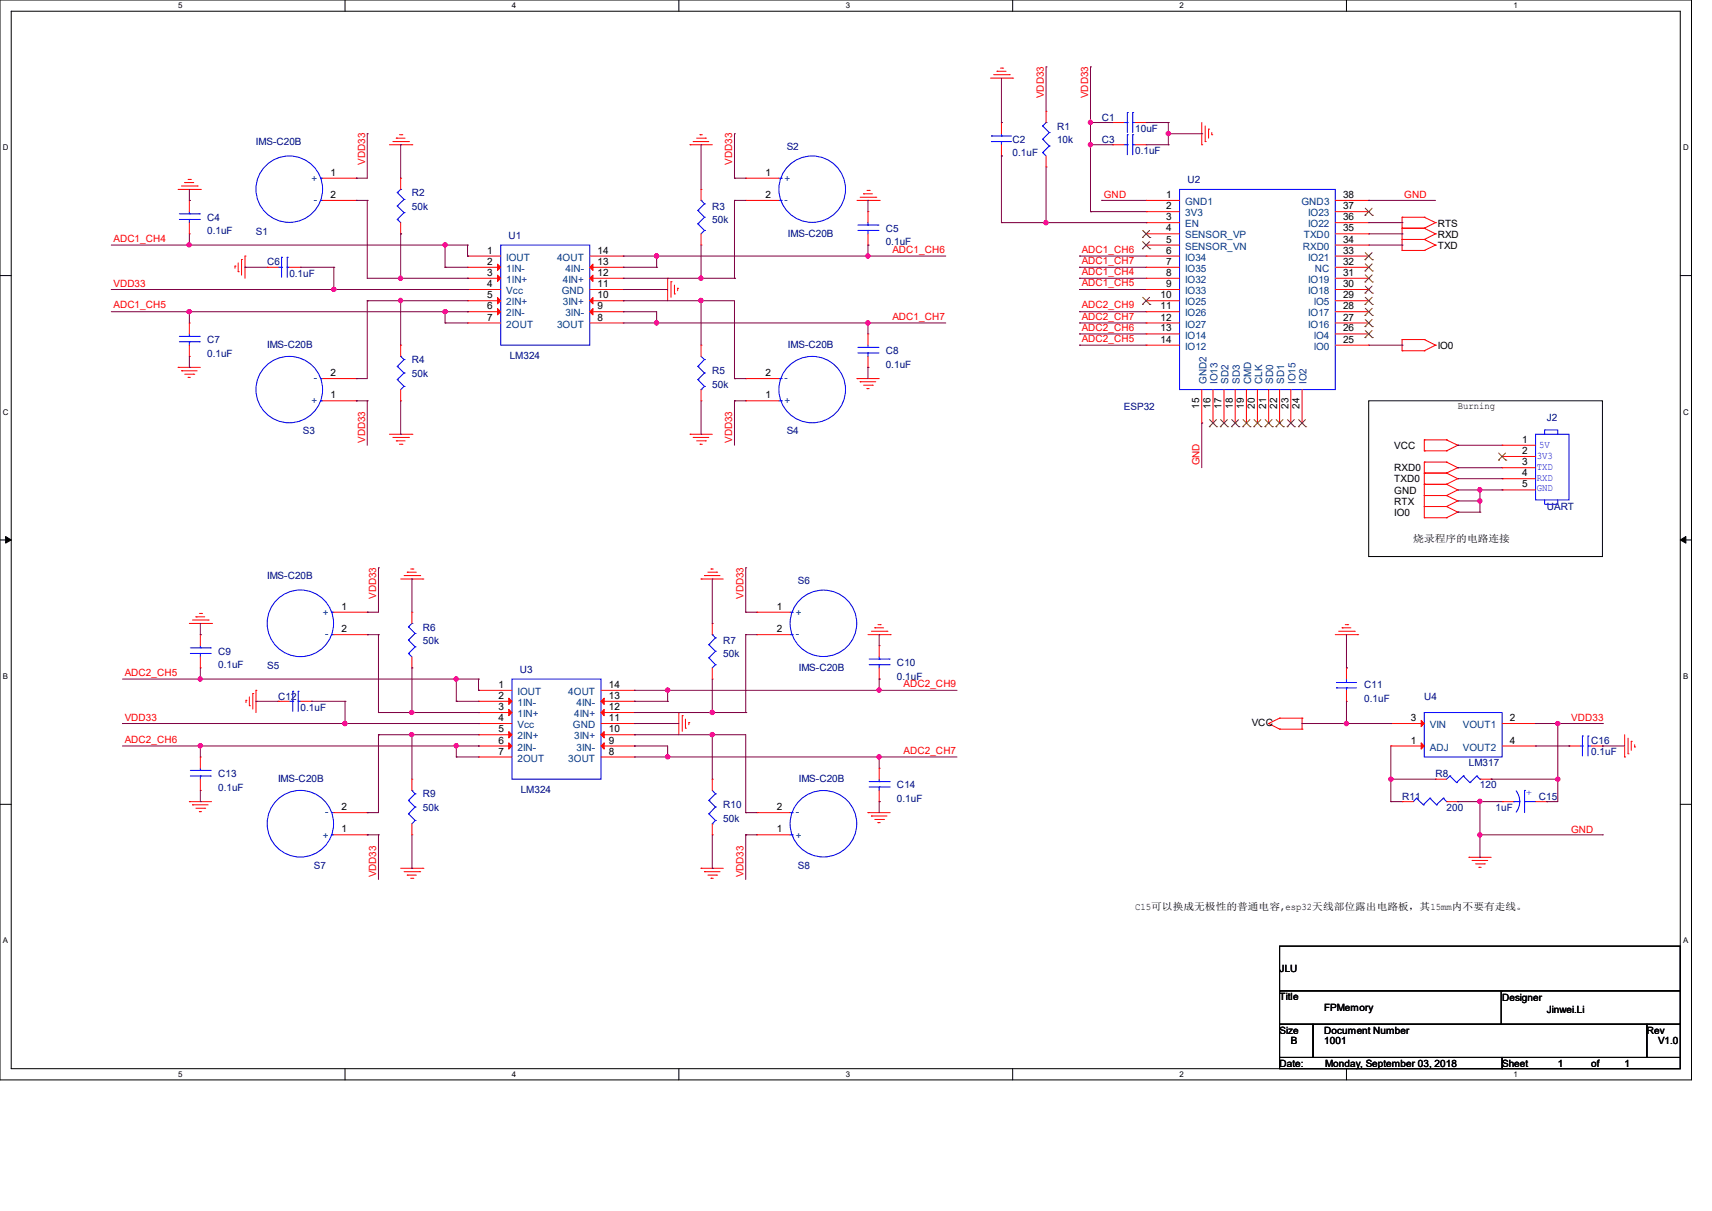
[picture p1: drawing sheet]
<svg xmlns="http://www.w3.org/2000/svg" width="297mm" height="210mm" viewBox="0 0 297 210" stroke-linecap="round" stroke-linejoin="round" font-family="sans-serif">
<path d="M0 0h293.5v187.3h-293.5zM1.9 1.9h289.6v183.4h-289.6z" fill="none" stroke="#000" stroke-width=".17"/>
<g fill="#fff">
<path d="M30.9 .2h.8v1.5h-.8z"/>
<path d="M30.9 185.5h.8v1.6h-.8z"/>
</g>
<path d="M59.9 0v1.9M59.9 185.3v2" fill="none" stroke="#000" stroke-width=".17"/>
<g fill="#fff">
<path d="M88.8 .2h.8v1.5h-.8z"/>
<path d="M88.8 185.5h.8v1.6h-.8z"/>
</g>
<path d="M117.8 0v1.9M117.8 185.3v2" fill="none" stroke="#000" stroke-width=".17"/>
<g fill="#fff">
<path d="M146.7 .2h.8v1.5h-.8z"/>
<path d="M146.7 185.5h.8v1.6h-.8z"/>
</g>
<path d="M175.7 0v1.9M175.7 185.3v2" fill="none" stroke="#000" stroke-width=".17"/>
<g fill="#fff">
<path d="M204.6 .2h.8v1.5h-.8z"/>
<path d="M204.6 185.5h.8v1.6h-.8z"/>
</g>
<path d="M233.6 0v1.9M233.6 185.3v2" fill="none" stroke="#000" stroke-width=".17"/>
<g fill="#fff">
<path d="M262.6 .2h.7v1.5h-.7z"/>
<path d="M262.6 185.5h.7v1.6h-.7z"/>
<path d="M.5 24.8h1v1.6h-1z"/>
<path d="M292 24.8h1v1.6h-1z"/>
<path d="M.5 70.7h1v1.5h-1z"/>
<path d="M292 70.7h1v1.5h-1z"/>
</g>
<path d="M0 47.8h1.9M291.5 47.8h2" fill="none" stroke="#000" stroke-width=".17"/>
<g fill="#fff">
<path d="M.5 116.5h.9v1.6h-.9z"/>
<path d="M292 116.5h.9v1.6h-.9z"/>
</g>
<path d="M0 93.6h1.9M291.5 93.6h2" fill="none" stroke="#000" stroke-width=".17"/>
<path d="M1 93l.9 .6-.9 .6zM291.5 93.6l1-.6v1.2z" fill="#000" stroke="#000" stroke-width=".17"/>
<g fill="#fff">
<path d="M.5 162.4h.9v1.5h-.9z"/>
<path d="M292 162.4h.9v1.5h-.9z"/>
</g>
<path d="M237.4 69.5h40.6v27h-40.6zM0 139.5h1.9M291.5 139.5h2M222 164.1h69.5v7.7h-69.5zM222 171.8h69.5v5.8h-69.5zM222 177.6h5.8v5.8h-5.8zM227.8 177.6h57.9v5.8h-57.9zM260.4 171.8h.1M260.4 171.8v5.8M285.7 177.6h5.8v5.8h-5.8zM222 183.4h38.6v1.9h-38.6zM260.6 183.4h30.9v1.9h-30.9z" fill="none" stroke="#000" stroke-width=".17"/>
<g fill="none" stroke="#f00" stroke-width=".17">
<path d="M171.8 13.5h3.9M172.4 13h2.7M173 12.4h.1M173 12.4h1.5M173.6 11.8h.3M173.9 11.8h.1M175.1 13h.1M175.7 13.5h.1M181.5 19.3h.1M181.5 19.3v2M30.9 32.9h3.9M31.5 32.3h2.7"/>
<path d="M32 31.7h.1M32 31.7h1.6M32.6 31.1h.4M32.9 34.8h.1M32.9 34.8v1.9M32.9 38.6v2M33 31.1h.1M34.2 32.3h.1M34.8 32.9h.1M56 34.8h5.8M56 30.9h5.8M61.8 30.9h.1"/>
<path d="M61.8 34.8h.1M67.6 25.1h3.9M68.2 24.6h2.7M68.7 24h.1M68.7 24h1.6M69.3 23.4h.4M69.5 30.9h.1M69.5 30.9v2M69.5 38.6v2M69.7 23.4h.1M70.9 24.6h.1M71.5 25.1h.1"/>
<path d="M119.7 25.1h.1M119.7 25.1h3.9M120.3 24.6h.1M120.3 24.6h2.7M120.9 24h1.5M121.5 23.4h.1M121.5 23.4h.3M121.6 32.9h.1M121.6 32.9v1.9M122.4 24h.1M129.4 30.9h.1M129.4 34.8h.1"/>
<path d="M129.4 34.8h5.7M129.4 30.9h5.7M148.7 34.8h3.8M149.2 34.2h2.7M149.8 33.6h.1M149.8 33.6h1.5M150.4 33h.4M150.6 36.7h.1M150.6 36.7v1.9M150.8 33h.1M151.9 34.2h.1M152.5 34.8h.1"/>
<path d="M173.7 21.3h.1M173.7 27.1h.1M173.7 21.3v1.9M173.7 25.1v2M181.5 29h.1M181.5 27.1v1.9M193 21.3h.1M193 25.1h.1M193 25.1h2M193 21.3h2M196.9 25.1h1.9M196.9 21.3h1.9"/>
<path d="M198.8 34.8h.1M198.8 36.7h.1M198.8 38.6h.1M198.8 21.3h.1M198.8 25.1h.1M198.8 34.8h5.8M198.8 36.7h5.8M198.8 38.6h5.8M208.5 25.1h.1M208.5 21.3v3.8M209.1 24.6h.1M209.1 21.8v2.8"/>
<path d="M209.7 22.4h.1M209.7 22.4v1.6M210.2 23.4h.1M210.2 23v.4M231.6 34.8h5.8M231.6 36.7h5.8M231.6 38.6h5.8M237.4 34.8h.1M237.4 36.7h.1M237.4 38.6h.1M243.2 39.6h.1M243.2 37.7h.1"/>
<path d="M243.2 39.6h3.9M243.2 37.7v5.7M243.2 37.7h3.9M247.1 39.6h.1M247.1 37.7h.1M247.1 39.6l1.9 1M247.1 37.7l1.9 .9M249 38.6h.1M249 38.6l-1.9 1M32.9 40.6h.1M32.9 56h.1M32.9 56v1.9"/>
<path d="M32.9 59.9v1.9M40.8 46.1h.1M40.8 46.1v.4M41.3 47.1h.1M41.3 45.6v1.5M41.9 45h.1M41.9 45v2.7M42.5 44.4h.1M42.5 44.4v3.9M46.4 46.4h.1M46.4 46.4h1.9M50.2 46.4h2"/>
<path d="M52.2 46.4h.1M69.5 40.6h.1M69.5 59.9h.1M69.5 59.9v1.9M81.1 44.4h.1M81.1 46.4h.1M81.1 48.3h.1M81.1 50.2h.1M81.1 52.2h.1M81.1 54.1h.1M81.1 56h.1M81.1 44.4h5.8"/>
<path d="M81.1 46.4h5.8M81.1 48.3h5.8M81.1 50.2h5.8M81.1 52.2h5.8M81.1 54.1h5.8M81.1 56h5.8M102.3 44.4h5.8M102.3 46.4h5.8M102.3 48.3h5.8M102.3 50.2h5.8M102.3 52.2h5.8M102.3 54.1h5.8"/>
<path d="M102.3 56h5.8M108.1 44.4h.1M108.1 46.4h.1M108.1 48.3h.1M108.1 50.2h.1M108.1 52.2h.1M108.1 54.1h.1M108.1 56h.1M115.8 48.3h.1M115.8 48.3v3.9M116.4 48.9h.1M116.4 48.9v2.7"/>
<path d="M117 51h.1M117 49.4v1.6M117.6 50h.1M117.6 50v.4M121.6 59.9h.1M121.6 42.5h.1M121.6 40.6v1.9M121.6 59.9v1.9M150.6 42.5h.1M150.6 57.9h.1M150.6 40.6v1.9M150.6 57.9v2"/>
<path d="M198.8 40.6h.1M198.8 42.5h.1M198.8 44.4h.1M198.8 46.4h.1M198.8 48.3h.1M198.8 50.2h.1M198.8 52.2h.1M198.8 54.1h.1M198.8 56h.1M198.8 57.9h.1M198.8 59.9h.1M198.8 40.6h5.8"/>
<path d="M198.8 42.5h5.8M198.8 44.4h5.8M198.8 46.4h5.8M198.8 48.3h5.8M198.8 50.2h5.8M198.8 52.2h5.8M198.8 54.1h5.8M198.8 56h5.8M198.8 57.9h5.8M198.8 59.9h5.8M231.6 40.6h5.8M231.6 42.5h5.8"/>
<path d="M231.6 44.4h5.8M231.6 46.4h5.8M231.6 48.3h5.8M231.6 50.2h5.8M231.6 52.2h5.8M231.6 54.1h5.8M231.6 56h5.8M231.6 57.9h5.8M231.6 59.9h5.8M237.4 40.6h.1M237.4 42.5h.1M237.4 44.4h.1"/>
<path d="M237.4 46.4h.1M237.4 48.3h.1M237.4 50.2h.1M237.4 52.2h.1M237.4 54.1h.1M237.4 56h.1M237.4 57.9h.1M237.4 59.9h.1M243.2 41.5h.1M243.2 43.4h.1M243.2 58.9h.1M243.2 41.5h3.9"/>
<path d="M243.2 58.9v1.9M243.2 43.4h3.9M243.2 58.9h3.9M247.1 41.5h.1M247.1 43.4h.1M247.1 58.9h.1M247.1 41.5l1.9 1M247.1 58.9l1.9 1M249 40.6h.1M249 42.5h.1M249 59.9h.1M249 40.6l-1.9 .9"/>
<path d="M249 42.5l-1.9 .9M249 59.9l-1.9 .9M30.9 63.7h.1M30.9 63.7h3.9M31.5 64.3h.1M31.5 64.3h2.7M32 64.9h1.6M32.6 65.4h.1M32.6 65.4h.4M32.9 61.8h.1M33.6 64.9h.1M56 65.7h5.8"/>
<path d="M56 69.5h5.8M61.8 69.5h.1M61.8 65.7h.1M67.6 75.3h3.9M68.2 75.9h2.7M68.7 76.5h.1M68.7 76.5h1.6M69.3 77h.4M69.5 69.5h.1M69.5 67.6v1.9M69.7 77h.1M70.9 75.9h.1"/>
<path d="M71.5 75.3h.1M119.7 75.3h.1M119.7 75.3h3.9M120.3 75.9h.1M120.3 75.9h2.7M120.9 76.5h1.5M121.5 77h.1M121.5 77h.3M121.6 69.5h.1M121.6 67.6v1.9M122.4 76.5h.1M129.4 69.5h.1"/>
<path d="M129.4 65.7h.1M129.4 65.7h5.7M129.4 69.5h5.7M148.7 65.7h.1M148.7 65.7h3.8M149.2 66.2h.1M149.2 66.2h2.7M149.8 66.8h1.5M150.4 67.4h.1M150.4 67.4h.4M150.6 63.7h.1M150.6 61.8v1.9"/>
<path d="M151.3 66.8h.1M208.5 73.4h.1M208.5 67.6v5.8M210.4 73.4h.1M210.4 67.6v5.8M212.3 73.4h.1M212.3 67.6v5.8M214.3 73.4h.1M214.3 67.6v5.8M216.2 73.4h.1M216.2 67.6v5.8M218.1 73.4h.1"/>
<path d="M218.1 67.6v5.8M220.1 73.4h.1M220.1 67.6v5.8M222 73.4h.1M222 67.6v5.8M223.9 73.4h.1M223.9 67.6v5.8M225.9 73.4h.1M225.9 67.6v5.8M243.2 60.8h.1M243.2 60.8h3.9M247.1 60.8h.1"/>
<path d="M247.1 76.3h.1M247.1 78.2h.1M247.1 76.3h3.9M247.1 76.3v1.9M247.1 78.2h3.9M251 76.3h.1M251 78.2h.1M251 76.3l1.9 .9M252.9 77.2h.1M252.9 77.2l-1.9 1M260.6 77.2h.1M260.6 79.2h.1"/>
<path d="M260.6 77.2h5.8M260.6 79.2h5.8M70.1 99.8h2.7M70.7 99.2h.1M70.7 99.2h1.5M71.2 98.7h.4M71.6 98.7h.1M72.8 99.8h.1M122.2 99.8h.1M122.2 99.8h2.7M122.8 99.2h1.5M123.4 98.7h.1"/>
<path d="M123.4 98.7h.3M124.3 99.2h.1M247.1 80.1h.1M247.1 82h.1M247.1 84h.1M247.1 85.9h.1M247.1 87.8h.1M247.1 89.8h.1M247.1 80.1v9.7M247.1 80.1h3.9M247.1 82h3.9M247.1 84h3.9"/>
<path d="M247.1 85.9h3.9M247.1 87.8h3.9M247.1 89.8h3.9M251 80.1h.1M251 82h.1M251 84h.1M251 85.9h.1M251 87.8h.1M251 89.8h.1M251 80.1l1.9 1M251 82l1.9 1M251 84l1.9 1"/>
<path d="M251 85.9l1.9 1M251 87.8l1.9 1M252.9 81.1h.1M252.9 83h.1M252.9 85h.1M252.9 86.9h.1M252.9 88.8h.1M252.9 81.1l-1.9 .9M252.9 83l-1.9 1M252.9 85l-1.9 .9M252.9 86.9l-1.9 .9M252.9 88.8l-1.9 1"/>
<path d="M260.6 81.1h.1M260.6 83h.1M260.6 85h.1M260.6 81.1h5.8M260.6 83h5.8M260.6 85h5.8M32.9 108.1h3.8M33.4 107.5h2.7M34 107h.1M34 107h1.5M34.6 106.4h.4M34.8 110.1h.1"/>
<path d="M34.8 115.8h.1M34.8 110.1v1.9M34.8 113.9v1.9M35 106.4h.1M36.1 107.5h.1M36.7 108.1h.1M44.4 119.7h.1M44.4 119.7v3.9M57.9 110.1h5.8M57.9 106.2h5.8M63.7 106.2h.1M63.7 110.1h.1"/>
<path d="M69.5 100.4h3.9M71.5 115.8h.1M71.5 106.2h.1M71.5 106.2v1.9M71.5 113.9v1.9M73.4 100.4h.1M83 119.7h.1M83 119.7h5.8M104.3 119.7h5.8M110.1 119.7h.1M121.6 100.4h.1M121.6 100.4h3.9"/>
<path d="M123.6 117.8h.1M123.6 108.1h.1M123.6 108.1v2M123.6 115.8v2M131.3 106.2h.1M131.3 110.1h.1M131.3 110.1h5.8M131.3 106.2h5.8M150.6 110.1h3.8M151.2 109.5h2.7M151.8 108.9h.1M151.8 108.9h1.5"/>
<path d="M152.3 108.3h.4M152.5 112h.1M152.5 117.8h.1M152.5 112v1.9M152.5 115.8v2M152.7 108.3h.1M153.9 109.5h.1M154.4 110.1h.1M231.6 110.1h3.9M232.2 109.5h2.7M232.8 108.9h.1M232.8 108.9h1.6"/>
<path d="M233.4 108.3h.4M233.6 115.8h.1M233.6 115.8v2M233.6 119.7v1.9M233.8 108.3h.1M234.9 109.5h.1M235.5 110.1h.1M32.9 139h.1M32.9 139h3.8M33.4 139.6h.1M33.4 139.6h2.7M34.8 131.3h.1"/>
<path d="M34.8 137.1h.1M34.8 131.3v1.9M34.8 135.1v2M42.7 121.5h.1M42.7 121.5v.3M43.3 122.4h.1M43.3 120.9v1.5M43.9 120.3h.1M43.9 120.3v2.7M48.3 121.6h.1M48.3 121.6h1.9M52.2 121.6h1.9"/>
<path d="M54.1 121.6h.1M71.5 135.1h.1M71.5 135.1v2M83 121.6h.1M83 123.6h.1M83 125.5h.1M83 127.4h.1M83 129.4h.1M83 131.3h.1M83 125.5h5.8M83 129.4h5.8M83 121.6h5.8"/>
<path d="M83 123.6h5.8M83 127.4h5.8M83 131.3h5.8M104.3 125.5h5.8M104.3 129.4h5.8M104.3 121.6h5.8M104.3 123.6h5.8M104.3 127.4h5.8M104.3 131.3h5.8M110.1 121.6h.1M110.1 123.6h.1M110.1 125.5h.1"/>
<path d="M110.1 127.4h.1M110.1 129.4h.1M110.1 131.3h.1M117.8 123.6h.1M117.8 123.6v3.8M118.4 124.1h.1M118.4 124.1v2.7M118.9 126.3h.1M118.9 124.7v1.6M119.5 125.3h.1M119.5 125.3v.4M123.6 135.1h.1"/>
<path d="M123.6 135.1v2M152.5 133.2h.1M152.5 139h.1M152.5 133.2v1.9M152.5 137.1v1.9M220.1 125.5h.1M220.1 125.5l1.9 .9M222 126.4h.1M222 124.5h.1M222 126.4h3.9M222 124.5l-1.9 1M222 124.5h3.9"/>
<path d="M225.9 124.5h.1M225.9 126.4h.1M225.9 124.5v1.9M233.6 121.6h.1M241.3 125.5h.1M241.3 129.4h.1M241.3 125.5h5.8M241.3 129.4h5.8M243.2 139h.1M243.2 139h2M249 135.1h.1M249 135.1h2"/>
<path d="M251 139h1.9M252.9 139h.1M256.8 135.1h1.9M258.7 135.1h.1M260.6 139h.1M260.6 139h2M260.6 125.5h5.8M260.6 129.4h5.8M266.4 125.5h.1M266.4 129.4h.1M266.4 139h2M268.4 139h.1"/>
<path d="M272.2 129.4h.1M272.2 129.4h2M276.1 129.4h1.9M278 129.4h.1M281.9 131.3h.1M281.9 127.4v3.9M282.4 130.7h.1M282.4 128v2.7M283 128.6h.1M283 128.6v1.5M283.6 129.5h.1M283.6 129.2v.3"/>
<path d="M34 140.2h1.5M34.6 140.8h.1M34.6 140.8h.4M35.5 140.2h.1M57.9 140.9h5.8M57.9 144.8h5.8M63.7 144.8h.1M63.7 140.9h.1M69.5 150.6h3.9M70.1 151.2h2.7M70.7 151.8h.1M70.7 151.8h1.5"/>
<path d="M71.2 152.3h.4M71.5 144.8h.1M71.5 142.9v1.9M71.6 152.3h.1M72.8 151.2h.1M73.4 150.6h.1M121.6 150.6h.1M121.6 150.6h3.9M122.2 151.2h.1M122.2 151.2h2.7M122.8 151.8h1.5M123.4 152.3h.1"/>
<path d="M123.4 152.3h.3M123.6 144.8h.1M123.6 142.9v1.9M124.3 151.8h.1M131.3 144.8h.1M131.3 140.9h.1M131.3 140.9h5.8M131.3 144.8h5.8M150.6 140.9h.1M150.6 140.9h3.8M151.2 141.5h.1M151.2 141.5h2.7"/>
<path d="M151.8 142.1h1.5M152.3 142.7h.1M152.3 142.7h.4M153.3 142.1h.1M254.8 148.7h.1M254.8 148.7h3.9M255.4 149.2h.1M255.4 149.2h2.7M256 149.8h1.5M256.6 150.4h.1M256.6 150.4h.4M257.5 149.8h.1"/>
</g>
<g fill="none" stroke="#00f" stroke-width=".17">
<path d="M195.6 19.5h.1M195.6 19.5v3.5M196.5 19.5h.1M196.5 19.5v3.5M31.1 38.1h3.5M31.1 37.1h3.5M32.9 37.1h.1M32.9 38.1h.1M32.9 36.7v.4M32.9 38.1v.5M34.6 38.1h.1M34.6 37.1h.1"/>
<path d="M55.6 30.9h.1M55.6 34.8h.1M55.6 30.9h.4M55.6 34.8h.4M68.9 38.1h.1M68.9 35.7h.1M68.9 33.4h.1M68.9 38.1l.6 .5M68.9 35.7l1.2 1.2M68.9 33.4l1.2 1.2M69.5 32.9h.1M69.5 32.9l-.6 .5"/>
<path d="M70.1 36.9h.1M70.1 34.6h.1M70.1 36.9l-1.2 1.2M70.1 34.6l-1.2 1.1M121.1 38.8h.1M121.1 36.5h.1M121.1 38.8l1.1 1.2M121.1 36.5l1.1 1.2M121.6 34.8h.1M121.6 34.8l.6 .5M122.2 40h.1M122.2 37.7h.1"/>
<path d="M122.2 35.3h.1M122.2 40l-.6 .6M122.2 37.7l-1.1 1.1M122.2 35.3l-1.1 1.2M135.1 30.9h.5M135.1 34.8h.5M135.6 30.9h.1M135.6 34.8h.1M148.8 40h3.5M148.8 39h3.5M150.6 39h.1M150.6 40h.1"/>
<path d="M150.6 38.6v.4M150.6 40v.6M152.3 40h.1M152.3 39h.1M172 24.6h.1M172 23.6h.1M172 24.6h3.5M172 23.6h3.5M173.7 23.6h.1M173.7 24.6h.1M173.7 23.2v.4M173.7 24.6v.5"/>
<path d="M180.9 26.5h.1M180.9 24.1h.1M180.9 21.8h.1M180.9 26.5l.6 .6M180.9 24.1l1.1 1.2M180.9 21.8l1.1 1.2M181.5 21.3h.1M181.5 21.3l-.6 .5M182 25.3h.1M182 23h.1M182 25.3l-1.1 1.2M182 23l-1.1 1.1"/>
<path d="M195 21.3h.6M195 25.1h.6M195.6 21.3h.1M195.6 23.4h.1M195.6 25.1h.1M195.6 23.4v3.4M196.5 21.3h.1M196.5 25.1h.1M196.5 23.4h.1M196.5 21.3h.4M196.5 23.4v3.4M196.5 25.1h.4"/>
<path d="M204.6 32.9h27v34.7h-27zM31.1 59.3h3.5M31.1 58.3h3.5M32.9 58.3h.1M32.9 59.3h.1M32.9 57.9v.4M32.9 59.3v.6M34.6 59.3h.1M34.6 58.3h.1M48.3 46.4h.6M48.9 44.6h.1M48.9 46.4h.1"/>
<path d="M48.9 44.6v3.5M49.8 46.4h.1M49.8 44.6h.1M49.8 46.4h.4M49.8 44.6v3.5M86.9 42.5h15.4v17.4h-15.4zM150.6 59.9v.3M55.6 69.5h.1M55.6 65.7h.1M55.6 69.5h.4M55.6 65.7h.4M68.9 65.8h.1"/>
<path d="M68.9 63.5h.1M68.9 65.8l1.2 1.2M68.9 63.5l1.2 1.2M69.5 61.8h.1M69.5 61.8l.6 .6M70.1 67h.1M70.1 64.7h.1M70.1 62.4h.1M70.1 67l-.6 .6M70.1 64.7l-1.2 1.1M70.1 62.4l-1.2 1.1M121.1 63.5h.1"/>
<path d="M121.1 65.8h.1M121.1 63.5l1.1 1.2M121.1 65.8l1.1 1.2M121.6 67.6h.1M121.6 61.8l.6 .6M122.2 62.4h.1M122.2 64.7h.1M122.2 67h.1M122.2 62.4l-1.1 1.1M122.2 64.7l-1.1 1.1M122.2 67l-.6 .6M135.1 69.5h.5"/>
<path d="M135.1 65.7h.5M135.6 69.5h.1M135.6 65.7h.1M148.8 61.2h3.5M148.8 60.2h3.5M150.6 60.2h.1M150.6 61.2h.1M150.6 61.2v.6M152.3 61.2h.1M152.3 60.2h.1M266.4 75.3h5.8v11.4h-5.8zM268 75.3v-.8h2.3v.8"/>
<path d="M268 86.7v.8h2.3v-.8M33 113.3h3.5M33 112.4h3.5M34.8 112.4h.1M34.8 113.3h.1M34.8 112v.4M34.8 113.3v.6M36.5 113.3h.1M36.5 112.4h.1M50.8 119.9h.1M50.8 119.9v3.5M51.7 119.9h.1"/>
<path d="M51.7 119.9v3.5M57.5 106.2h.1M57.5 110.1h.1M57.5 106.2h.4M57.5 110.1h.4M70.9 113.3h.1M70.9 111h.1M70.9 108.7h.1M70.9 113.3l.6 .6M70.9 111l1.1 1.2M70.9 108.7l1.1 1.2M71.5 108.1h.1"/>
<path d="M71.5 108.1l-.6 .6M72 112.2h.1M72 109.9h.1M72 112.2l-1.1 1.1M72 109.9l-1.1 1.1M88.8 117.8h15.5v17.3h-15.5zM123 114.1h.1M123 111.8h.1M123 114.1l1.1 1.2M123 111.8l1.1 1.1M123.6 110.1h.1M123.6 110.1l.5 .5"/>
<path d="M124.1 115.3h.1M124.1 112.9h.1M124.1 110.6h.1M124.1 115.3l-.5 .5M124.1 112.9l-1.1 1.2M124.1 110.6l-1.1 1.2M137.1 106.2h.4M137.1 110.1h.4M137.5 106.2h.1M137.5 110.1h.1M150.8 115.3h3.5M150.8 114.3h3.5"/>
<path d="M152.5 114.3h.1M152.5 115.3h.1M152.5 113.9v.4M152.5 115.3v.5M154.3 115.3h.1M154.3 114.3h.1M231.9 118.4h.1M231.9 119.3h.1M231.9 118.4h3.4M231.9 119.3h3.4M233.6 119.3h.1M233.6 118.4h.1"/>
<path d="M233.6 117.8v.6M233.6 119.3v.4M33 134.6h3.5M33 133.6h3.5M34.8 133.6h.1M34.8 134.6h.1M34.8 133.2v.4M34.8 134.6v.5M36.5 134.6h.1M36.5 133.6h.1M50.2 121.6h.6M50.8 121.6h.1"/>
<path d="M51.7 121.6h.1M51.7 121.6h.5M70.9 138.8h.1M70.9 138.8l1.1 1.2M71.5 137.1h.1M71.5 137.1l.5 .6M72 140h.1M72 137.7h.1M72 140l-1.1 1.1M72 137.7l-1.1 1.1M123 138.8h.1M123 138.8l1.1 1.2"/>
<path d="M123.6 137.1l.5 .6M124.1 137.7h.1M124.1 140h.1M124.1 137.7l-1.1 1.1M124.1 140l-1.1 1.1M150.8 136.5h3.5M150.8 135.6h3.5M152.5 135.6h.1M152.5 136.5h.1M152.5 135.1v.5M152.5 136.5v.6M154.3 136.5h.1"/>
<path d="M154.3 135.6h.1M245.7 138.4h.1M245.7 138.4l-.5 .6M245.7 138.4l1.2 1.2M246.9 139.6h.1M247.1 123.6h13.5v7.7h-13.5zM248.1 138.4h.1M248.1 138.4l-1.2 1.2M248.1 138.4l1.1 1.2M249.2 139.6h.1M250.4 138.4h.1M250.4 138.4l-1.2 1.2"/>
<path d="M250.4 138.4l.6 .6M251 139h.1M251.5 134.6h.1M251.5 134.6l-.5 .5M251.5 134.6l1.2 1.1M252.7 135.7h.1M253.9 134.6h.1M253.9 134.6l-1.2 1.1M253.9 134.6l1.1 1.1M255 135.7h.1M256.2 134.6h.1M256.2 134.6l-1.2 1.1"/>
<path d="M256.2 134.6l.6 .5M256.8 135.1h.1M262.6 139h.1M262.6 139h1.1M263 137.2l.6 1 .1 .8-.2 .8-.5 1M264.5 137.1h.1M264.5 139h.1M264.5 139h1.9M264.5 137.1v3.8M274.2 129.4h.3M274.5 129.4h.1M274.5 127.6h.1"/>
<path d="M274.5 127.6v3.5M275.5 127.6h.1M275.5 129.4h.1M275.5 129.4h.6M275.5 127.6v3.5M57.5 144.8h.1M57.5 140.9h.1M57.5 144.8h.4M57.5 140.9h.4M70.9 141.1h.1M70.9 141.1l1.1 1.2M72 142.3h.1"/>
<path d="M72 142.3l-.5 .6M123 141.1h.1M123 141.1l1.1 1.2M123.6 142.9h.1M124.1 142.3h.1M124.1 142.3l-.5 .6M137.1 144.8h.4M137.1 140.9h.4M137.5 144.8h.1M137.5 140.9h.1"/>
<circle cx="50.2" cy="32.8" r="5.8"/>
<circle cx="140.9" cy="32.8" r="5.8"/>
<circle cx="50.2" cy="67.6" r="5.8"/>
<circle cx="140.9" cy="67.6" r="5.8"/>
<circle cx="52.1" cy="108.1" r="5.8"/>
<circle cx="142.9" cy="108.1" r="5.8"/>
<circle cx="52.1" cy="142.9" r="5.8"/>
<circle cx="142.9" cy="142.9" r="5.8"/>
</g>
<g fill="#f00" stroke="#f00" stroke-width=".17">
<path d="M246.5 124.9l.6 .6-.6 .5z"/>
<path d="M246.5 128.8l.6 .6-.6 .5z"/>
<path d="M88.3 121.1l.5 .5-.5 .6z"/>
<path d="M88.3 123l.5 .6-.5 .5z"/>
<path d="M88.3 126.9l.5 .5-.5 .6z"/>
<path d="M88.3 128.8l.5 .6-.5 .5z"/>
<path d="M104.3 121.6l.5-.5v1.1z"/>
<path d="M104.3 123.6l.5-.6v1.1z"/>
<path d="M104.3 127.4l.5-.5v1.1z"/>
<path d="M104.3 129.4l.5-.6v1.1z"/>
<path d="M86.3 45.8l.6 .6-.6 .5z"/>
<path d="M86.3 47.7l.6 .6-.6 .5z"/>
<path d="M86.3 51.6l.6 .6-.6 .5z"/>
<path d="M86.3 53.5l.6 .6-.6 .5z"/>
<path d="M102.9 45.8v1.1l-.6-.5z"/>
<path d="M102.3 48.3l.6-.6v1.1z"/>
<path d="M102.9 51.6v1.1l-.6-.5z"/>
<path d="M102.9 53.5v1.1l-.6-.5z"/>
</g>
<g fill="none" stroke="#804000" stroke-width=".17">
<path d="M198.2 40l1.3 1.2M199.4 40l-1.2 1.2M236.8 37.3h.1M236.9 36.1l1.2 1.2M238 36.1l-1.2 1.2M238.1 37.3h.1M198.2 41.2h.1M198.2 43.1h.1M198.2 52.8h.1M198.2 41.9l1.3 1.2M198.2 51.6l1.3 1.2M199.4 41.9l-1.2 1.2"/>
<path d="M199.4 51.6l-1.2 1.2M199.5 41.2h.1M199.5 43.1h.1M199.5 52.8h.1M236.8 45h.1M236.8 47h.1M236.8 48.9h.1M236.8 50.8h.1M236.8 52.8h.1M236.8 54.7h.1M236.8 56.6h.1M236.8 58.5h.1"/>
<path d="M236.9 43.8l1.2 1.2M236.9 45.8l1.2 1.2M236.9 47.7l1.2 1.2M236.9 49.6l1.2 1.2M236.9 51.6l1.2 1.2M236.9 53.5l1.2 1.2M236.9 55.4l1.2 1.2M236.9 57.3l1.2 1.2M238 49.6l-1.2 1.2M238 51.6l-1.2 1.2M238 53.5l-1.2 1.2M238 55.4l-1.2 1.2"/>
<path d="M238 57.3l-1.2 1.2M238 43.8l-1.2 1.2M238 45.8l-1.2 1.2M238 47.7l-1.2 1.2M238.1 45h.1M238.1 47h.1M238.1 48.9h.1M238.1 50.8h.1M238.1 52.8h.1M238.1 54.7h.1M238.1 56.6h.1M238.1 58.5h.1"/>
<path d="M209.8 74h.1M209.8 72.8l1.3 1.2M211 72.8l-1.2 1.2M211.1 74h.1M211.7 74h.1M211.8 72.8l1.2 1.2M212.9 72.8l-1.2 1.2M213 74h.1M213.7 74h.1M213.7 72.8l1.2 1.2M214.9 72.8l-1.2 1.2M214.9 74h.1"/>
<path d="M215.6 74h.1M215.6 72.8l1.3 1.2M216.8 72.8l-1.2 1.2M216.9 74h.1M217.5 74h.1M217.6 72.8l1.2 1.2M218.7 72.8l-1.2 1.2M218.8 74h.1M219.5 74h.1M219.5 72.8l1.2 1.2M220.7 72.8l-1.2 1.2M220.7 74h.1"/>
<path d="M221.4 74h.1M221.4 72.8l1.2 1.2M222.6 72.8l-1.2 1.2M222.6 74h.1M223.3 74h.1M223.4 72.8l1.2 1.2M224.5 72.8l-1.2 1.2M224.6 74h.1M225.3 74h.1M225.3 72.8l1.2 1.2M226.5 72.8l-1.2 1.2M226.5 74h.1"/>
<path d="M260 79.8h.1M260 78.6l1.2 1.2M261.2 78.6l-1.2 1.2M261.2 79.8h.1"/>
</g>
<g fill="none" stroke="#800040" stroke-width=".17">
<path d="M173.7 13.5v7.8M181.5 11.6h.1M181.5 11.6v7.7M189.2 11.6h.1M189.2 11.6v25.1M32.9 34.8h.1M32.9 32.9v1.9M61.8 34.8h.1M61.8 30.9h.1M61.8 34.8h1.9M63.7 34.8h.1M63.7 23.2h.1"/>
<path d="M63.7 23.2v7.7h-1.9M63.7 34.8v13.5h17.4M69.5 25.1h.1M69.5 25.1v5.8M121.6 25.1h.1M121.6 25.1v7.8M127.4 23.2h.1M127.4 30.9h.1M127.4 34.8h.1M127.4 34.8h2M127.4 30.9h2M127.4 23.2v7.7"/>
<path d="M127.4 34.8v13.5M150.6 34.8h.1M150.6 34.8v1.9M173.7 38.6h.1M173.7 27.1h.1M173.7 21.3h.1M173.7 38.6h25.1M173.7 27.1v11.5M181.5 38.6h.1M181.5 29v9.6M189.2 36.7h.1M189.2 21.3h.1"/>
<path d="M189.2 25.1h.1M189.2 36.7h9.6M189.2 21.3h3.8M189.2 25.1h3.8M191.1 34.8h.1M191.1 34.8h7.7M198.8 38.6h.1M198.8 21.3h3.9M198.8 25.1h3.9M202.7 21.3h.1M202.7 23.2h.1M202.7 25.1h.1"/>
<path d="M202.7 21.3v3.8M202.7 23.2h5.8M208.5 23.2h.1M237.4 34.8h.1M237.4 34.8h11.6M237.4 38.6h5.8M243.2 38.6h.1M19.3 50.2h.1M19.3 50.2h61.8M19.3 42.5h61.8M19.3 54.1h61.8M32.9 42.5h.1"/>
<path d="M32.9 54.1h.1M32.9 40.6v1.9M32.9 54.1v1.9M42.5 46.4h.1M42.5 46.4h3.9M52.2 46.4h5.7M57.9 46.4h.1M57.9 50.2h.1M57.9 46.4v3.8M63.7 52.2h.1M63.7 52.2v13.5h-1.9M63.7 52.2h17.4"/>
<path d="M69.5 48.3h.1M69.5 52.2h.1M69.5 40.6h.1M69.5 40.6v7.7M69.5 52.2v7.7M77.2 46.4h.1M77.2 54.1h.1M77.2 42.5h.1M77.2 56h.1M77.2 46.4h3.9M77.2 56h3.9M77.2 42.5v3.9"/>
<path d="M77.2 54.1v1.9M81.1 48.3h.1M81.1 44.4h.1M81.1 50.2h.1M81.1 42.5h.1M81.1 54.1h.1M81.1 42.5v1.9M108.1 52.2h.1M108.1 50.2h.1M108.1 46.4h.1M108.1 54.1h.1M108.1 50.2h7.7"/>
<path d="M108.1 48.3h19.3M108.1 46.4h5.8M108.1 52.2h19.3v13.5M108.1 54.1h5.8v1.9M108.1 44.4h56M108.1 56h56M113.9 56h.1M113.9 44.4h.1M113.9 46.4h.1M113.9 44.4v2M121.6 52.2h.1M121.6 48.3h.1"/>
<path d="M121.6 42.5v5.8M121.6 52.2v7.7M127.4 48.3h.1M150.6 42.5h.1M150.6 44.4h.1M150.6 56h.1M150.6 42.5v1.9M150.6 56v1.9M187.3 59.9h.1M187.3 48.3h.1M187.3 50.2h.1M187.3 46.4h.1"/>
<path d="M187.3 44.4h.1M187.3 57.9h.1M187.3 56h.1M187.3 54.1h.1M187.3 50.2h11.5M187.3 48.3h11.5M187.3 46.4h11.5M187.3 59.9h11.5M187.3 54.1h11.5M187.3 44.4h11.5M187.3 56h11.5M187.3 57.9h11.5"/>
<path d="M237.4 59.9h5.8M237.4 42.5h5.8M237.4 40.6h5.8M243.2 59.9h.1M243.2 40.6h.1M243.2 42.5h.1M32.9 63.7h.1M32.9 61.8v1.9M61.8 69.5h.1M61.8 65.7h.1M61.8 69.5h1.9M63.7 69.5h.1"/>
<path d="M63.7 69.5v7.7M69.5 75.3h.1M69.5 69.5v5.8M121.6 75.3h.1M121.6 69.5v5.8M127.4 65.7h.1M127.4 69.5h.1M127.4 69.5h2M127.4 65.7h2M127.4 69.5v7.7M150.6 63.7h.1M150.6 63.7v2"/>
<path d="M208.5 73.4h.1M208.5 73.4v7.7M252.9 77.2h.1M252.9 77.2h7.7M65.7 98.5h.1M65.7 98.5v7.7h-2M129.4 98.5h.1M129.4 98.5v7.7M252.9 81.1h.1M252.9 88.8h.1M252.9 81.1h7.7M252.9 83h7.7"/>
<path d="M252.9 85h7.7M252.9 88.8h3.9M252.9 86.9h3.9M256.8 85h.1M256.8 86.9h.1M256.8 88.8h.1M256.8 85v3.8M260.6 83h.1M260.6 85h.1M21.3 117.8h61.7M34.8 110.1h.1M34.8 117.8h.1"/>
<path d="M34.8 108.1v2M34.8 115.8v2M63.7 106.2h.1M63.7 110.1h.1M63.7 110.1h2M65.7 110.1h.1M65.7 110.1v13.5h17.3M71.5 100.4h.1M71.5 115.8h.1M71.5 100.4v5.8M71.5 115.8v7.8M79.2 117.8h.1"/>
<path d="M79.2 117.8v3.8M83 119.7h.1M83 117.8h.1M83 117.8v1.9M110.1 119.7h55.9M115.8 119.7h.1M115.8 119.7v1.9M123.6 100.4h.1M123.6 100.4v7.7M123.6 117.8v5.8M129.4 106.2h.1M129.4 110.1h.1"/>
<path d="M129.4 110.1v13.5M129.4 106.2h1.9M129.4 110.1h1.9M152.5 110.1h.1M152.5 117.8h.1M152.5 119.7h.1M152.5 110.1v1.9M152.5 117.8v1.9M233.6 115.8h.1M233.6 110.1v5.7M21.3 125.5h.1M21.3 125.5h61.7"/>
<path d="M21.3 129.4h61.7M34.8 129.4h.1M34.8 139h.1M34.8 129.4v1.9M34.8 137.1v1.9M44.4 121.6h.1M44.4 121.6h3.9M54.1 121.6h5.8M59.9 121.6h.1M59.9 125.5h.1M59.9 121.6v3.9M65.7 127.4h.1"/>
<path d="M65.7 127.4v13.5h-2M65.7 127.4h17.3M71.5 123.6h.1M71.5 127.4h.1M71.5 127.4v7.7M79.2 121.6h.1M79.2 129.4h.1M79.2 131.3h.1M79.2 121.6h3.8M79.2 131.3h3.8M79.2 129.4v1.9M83 123.6h.1"/>
<path d="M83 125.5h.1M83 129.4h.1M110.1 121.6h.1M110.1 125.5h.1M110.1 127.4h.1M110.1 129.4h.1M110.1 125.5h7.7M110.1 127.4h19.3v13.5M110.1 121.6h5.7M110.1 123.6h19.3M110.1 129.4h5.7v1.9M110.1 131.3h55.9"/>
<path d="M115.8 131.3h.1M115.8 121.6h.1M123.6 123.6h.1M123.6 127.4h.1M123.6 127.4v7.7M129.4 123.6h.1M152.5 131.3h.1M152.5 139h.1M152.5 131.3v1.9M152.5 139v1.9M225.9 125.5h.1M225.9 125.5h15.4"/>
<path d="M233.6 125.5h.1M233.6 121.6v3.9M241.3 135.1h.1M241.3 139h.1M241.3 125.5h.1M241.3 135.1h7.7M241.3 129.4v9.6M241.3 139h1.9M252.9 139h.1M252.9 139h7.7M256.8 139h.1M256.8 139v9.7"/>
<path d="M258.7 135.1h.1M258.7 135.1h11.6M266.4 125.5h11.6M266.4 129.4h5.8M268.4 139h.1M270.3 125.5h.1M270.3 135.1h.1M270.3 125.5v13.5h-1.9M272.2 129.4h.1M278 125.5h.1M278 129.4h.1M278 129.4h3.9"/>
<path d="M63.7 140.9h.1M63.7 144.8h.1M63.7 144.8h2M65.7 144.8h.1M65.7 144.8v7.7M71.5 150.6h.1M71.5 144.8v5.8M123.6 150.6h.1M123.6 144.8v5.8M129.4 140.9h.1M129.4 144.8h.1M129.4 144.8h1.9"/>
<path d="M129.4 144.8v7.7M129.4 140.9h1.9M256.8 144.8h.1M256.8 148.7h.1M256.8 144.8h21.2M278 144.8h.1"/>
</g>
<g fill="#f0f" stroke="#f0f" stroke-width=".17">
<circle cx="69.5" cy="52.1" r=".37"/>
<circle cx="32.8" cy="54" r=".37"/>
<circle cx="77.2" cy="54" r=".37"/>
<circle cx="121.6" cy="48.3" r=".37"/>
<circle cx="121.6" cy="52.1" r=".37"/>
<circle cx="69.5" cy="48.3" r=".37"/>
<circle cx="57.9" cy="50.2" r=".37"/>
<circle cx="189.2" cy="21.2" r=".37"/>
<circle cx="189.2" cy="25.1" r=".37"/>
<circle cx="202.7" cy="23.2" r=".37"/>
<circle cx="181.5" cy="38.6" r=".37"/>
<circle cx="270.3" cy="125.5" r=".37"/>
<circle cx="241.3" cy="135.1" r=".37"/>
<circle cx="270.3" cy="135.1" r=".37"/>
<circle cx="256.7" cy="139" r=".37"/>
<circle cx="256.7" cy="144.8" r=".37"/>
<circle cx="233.6" cy="125.5" r=".37"/>
<circle cx="123.5" cy="123.5" r=".37"/>
<circle cx="71.4" cy="123.5" r=".37"/>
<circle cx="59.8" cy="125.5" r=".37"/>
<circle cx="71.4" cy="127.4" r=".37"/>
<circle cx="123.5" cy="127.4" r=".37"/>
<circle cx="34.7" cy="129.3" r=".37"/>
<circle cx="79.1" cy="129.3" r=".37"/>
<circle cx="32.8" cy="42.5" r=".37"/>
<circle cx="77.2" cy="42.5" r=".37"/>
<circle cx="34.7" cy="117.8" r=".37"/>
<circle cx="79.1" cy="117.8" r=".37"/>
<circle cx="113.9" cy="44.4" r=".37"/>
<circle cx="150.5" cy="44.4" r=".37"/>
<circle cx="113.9" cy="56" r=".37"/>
<circle cx="150.5" cy="56" r=".37"/>
<circle cx="115.8" cy="119.7" r=".37"/>
<circle cx="152.5" cy="119.7" r=".37"/>
<circle cx="115.8" cy="131.3" r=".37"/>
<circle cx="152.5" cy="131.3" r=".37"/>
<circle cx="256.7" cy="84.9" r=".37"/>
<circle cx="256.7" cy="86.9" r=".37"/>
</g>
<g font-size="1.7" fill="#f00">
<text x="181.1" y="17" transform="rotate(-90 181.1 17)">VDD33</text>
<text x="188.8" y="17" transform="rotate(-90 188.8 17)">VDD33</text>
<text x="63.3" y="28.6" transform="rotate(-90 63.3 28.6)">VDD33</text>
<text x="127" y="28.6" transform="rotate(-90 127 28.6)">VDD33</text>
<text x="191.5" y="34.4">GND</text>
<text x="243.6" y="34.4">GND</text>
<text x="19.7" y="41.9">ADC1_CH4</text>
<text x="154.8" y="43.8">ADC1_CH6</text>
<text x="187.7" y="47.7">ADC1_CH4</text>
<text x="187.7" y="45.8">ADC1_CH7</text>
<text x="187.7" y="43.8">ADC1_CH6</text>
<text x="19.7" y="49.8">VDD33</text>
<text x="19.7" y="53.5">ADC1_CH5</text>
<text x="187.7" y="49.6">ADC1_CH5</text>
<text x="187.7" y="53.5">ADC2_CH9</text>
<text x="154.8" y="55.4">ADC1_CH7</text>
<text x="187.7" y="59.3">ADC2_CH5</text>
<text x="187.7" y="57.3">ADC2_CH6</text>
<text x="187.7" y="55.4">ADC2_CH7</text>
<text x="63.3" y="76.8" transform="rotate(-90 63.3 76.8)">VDD33</text>
<text x="127" y="76.8" transform="rotate(-90 127 76.8)">VDD33</text>
<text x="208.1" y="80.7" transform="rotate(-90 208.1 80.7)">GND</text>
<text x="65.3" y="103.9" transform="rotate(-90 65.3 103.9)">VDD33</text>
<text x="129" y="103.9" transform="rotate(-90 129 103.9)">VDD33</text>
<text x="21.6" y="117.2">ADC2_CH5</text>
<text x="156.8" y="119.1">ADC2_CH9</text>
<text x="21.6" y="125.1">VDD33</text>
<text x="272.6" y="125.1">VDD33</text>
<text x="21.6" y="128.8">ADC2_CH6</text>
<text x="156.8" y="130.7">ADC2_CH7</text>
<text x="272.6" y="144.4">GND</text>
<text x="65.3" y="152.1" transform="rotate(-90 65.3 152.1)">VDD33</text>
<text x="129" y="152.1" transform="rotate(-90 129 152.1)">VDD33</text>
</g>
<g font-size="1.7" fill="#000080">
<text x="183.4" y="22.5">R1</text>
<text x="191.1" y="20.9">C1</text>
<text x="196.9" y="22.9">10uF</text>
<text x="44.4" y="25.2">IMS-C20B</text>
<text x="136.5" y="25.9">S2</text>
<text x="175.7" y="24.8">C2</text>
<text x="175.7" y="27.1">0.1uF</text>
<text x="183.4" y="24.8">10k</text>
<text x="191.1" y="24.8">C3</text>
<text x="196.9" y="26.7">0.1uF</text>
<text x="71.5" y="34">R2</text>
<text x="206" y="31.7">U2</text>
<text x="35.9" y="38.3">C4</text>
<text x="35.9" y="40.6">0.1uF</text>
<text x="44.4" y="40.8">S1</text>
<text x="71.5" y="36.4">50k</text>
<text x="88.2" y="41.4">U1</text>
<text x="123.6" y="36.4">R3</text>
<text x="123.6" y="38.7">50k</text>
<text x="136.7" y="41">IMS-C20B</text>
<text x="153.7" y="40.2">C5</text>
<text x="46.4" y="46">C6</text>
<text x="50.2" y="48">0.1uF</text>
<text x="153.7" y="42.5">0.1uF</text>
<text x="35.9" y="59.5">C7</text>
<text x="35.9" y="61.8">0.1uF</text>
<text x="46.4" y="60.3">IMS-C20B</text>
<text x="71.5" y="63">R4</text>
<text x="71.5" y="65.3">50k</text>
<text x="88.4" y="62.2">LM324</text>
<text x="123.6" y="64.9">R5</text>
<text x="136.7" y="60.3">IMS-C20B</text>
<text x="153.7" y="61.5">C8</text>
<text x="153.7" y="63.8">0.1uF</text>
<text x="123.6" y="67.3">50k</text>
<text x="195" y="71.1">ESP32</text>
<text x="52.5" y="75.4">S3</text>
<text x="136.5" y="75.4">S4</text>
<text x="268.3" y="73.1">J2</text>
<text x="268.3" y="88.5">UART</text>
<text x="46.4" y="100.5">IMS-C20B</text>
<text x="138.4" y="101.2">S6</text>
<text x="37.8" y="113.6">C9</text>
<text x="73.4" y="109.3">R6</text>
<text x="73.4" y="111.7">50k</text>
<text x="125.5" y="111.7">R7</text>
<text x="125.5" y="114">50k</text>
<text x="37.8" y="115.9">0.1uF</text>
<text x="46.4" y="116.1">S5</text>
<text x="90.2" y="116.7">U3</text>
<text x="138.6" y="116.3">IMS-C20B</text>
<text x="155.6" y="115.5">C10</text>
<text x="155.6" y="117.9">0.1uF</text>
<text x="236.7" y="119.4">C11</text>
<text x="48.3" y="121.3">C12</text>
<text x="52.2" y="123.2">0.1uF</text>
<text x="236.7" y="121.7">0.1uF</text>
<text x="247.1" y="121.3">U4</text>
<text x="276" y="129">C16</text>
<text x="276" y="131">0.1uF</text>
<text x="37.8" y="134.8">C13</text>
<text x="37.8" y="137.2">0.1uF</text>
<text x="48.3" y="135.6">IMS-C20B</text>
<text x="90.3" y="137.5">LM324</text>
<text x="138.6" y="135.6">IMS-C20B</text>
<text x="155.6" y="136.7">C14</text>
<text x="249" y="134.8">R8</text>
<text x="254.8" y="132.9">LM317</text>
<text x="256.7" y="136.7">120</text>
<text x="73.4" y="138.3">R9</text>
<text x="73.4" y="140.6">50k</text>
<text x="125.5" y="140.2">R10</text>
<text x="125.5" y="142.5">50k</text>
<text x="155.6" y="139.1">0.1uF</text>
<text x="243.2" y="138.7">R11</text>
<text x="250.9" y="140.6">200</text>
<text x="259.5" y="140.6">1uF</text>
<text x="267" y="138.7">C15</text>
<text x="54.4" y="150.7">S7</text>
<text x="138.4" y="150.7">S8</text>
</g>
<g font-size="1.7" fill="#004080">
<text x="54.1" y="31.5">+</text>
<text x="54.4" y="35.2">-</text>
<text x="136.1" y="31.5">+</text>
<text x="136.1" y="35.2">-</text>
<text x="205.6" y="35.6">GND1</text>
<text x="225.8" y="35.6">GND3</text>
<text x="205.6" y="37.5">3V3</text>
<text x="205.6" y="39.4">EN</text>
<text x="205.6" y="41.4">SENSOR_VP</text>
<text x="226.2" y="41.4">TXD0</text>
<text x="226.9" y="37.5">IO23</text>
<text x="226.9" y="39.4">IO22</text>
<text x="87.8" y="45.2">IOUT</text>
<text x="87.8" y="47.2">1IN-</text>
<text x="96.6" y="45.2">4OUT</text>
<text x="98.1" y="47.2">4IN-</text>
<text x="205.6" y="43.3">SENSOR_VN</text>
<text x="205.6" y="45.2">IO34</text>
<text x="205.6" y="47.2">IO35</text>
<text x="226" y="43.3">RXD0</text>
<text x="226.9" y="45.2">IO21</text>
<text x="228.1" y="47.2">NC</text>
<text x="87.8" y="49.1">1IN+</text>
<text x="87.8" y="51">Vcc</text>
<text x="87.8" y="53">2IN+</text>
<text x="97.4" y="51">GND</text>
<text x="97.7" y="49.1">4IN+</text>
<text x="97.7" y="53">3IN+</text>
<text x="205.6" y="49.1">IO32</text>
<text x="205.6" y="51">IO33</text>
<text x="205.6" y="53">IO25</text>
<text x="226.9" y="49.1">IO19</text>
<text x="226.9" y="51">IO18</text>
<text x="227.9" y="53">IO5</text>
<text x="87.8" y="54.9">2IN-</text>
<text x="87.8" y="56.8">2OUT</text>
<text x="96.6" y="56.8">3OUT</text>
<text x="98.1" y="54.9">3IN-</text>
<text x="205.6" y="54.9">IO26</text>
<text x="205.6" y="56.8">IO27</text>
<text x="205.6" y="58.7">IO14</text>
<text x="226.9" y="54.9">IO17</text>
<text x="226.9" y="56.8">IO16</text>
<text x="227.9" y="58.7">IO4</text>
<text x="205.6" y="60.7">IO12</text>
<text x="227.9" y="60.7">IO0</text>
<text x="54.1" y="70.1">+</text>
<text x="54.4" y="66.1">-</text>
<text x="136.1" y="70.1">+</text>
<text x="136.1" y="66.1">-</text>
<text x="209.3" y="66.6" transform="rotate(-90 209.3 66.6)">GND2</text>
<text x="211.2" y="66.6" transform="rotate(-90 211.2 66.6)">IO13</text>
<text x="213.1" y="66.6" transform="rotate(-90 213.1 66.6)">SD2</text>
<text x="215.1" y="66.6" transform="rotate(-90 215.1 66.6)">SD3</text>
<text x="217" y="66.6" transform="rotate(-90 217 66.6)">CMD</text>
<text x="218.9" y="66.6" transform="rotate(-90 218.9 66.6)">CLK</text>
<text x="220.9" y="66.6" transform="rotate(-90 220.9 66.6)">SD0</text>
<text x="222.8" y="66.6" transform="rotate(-90 222.8 66.6)">SD1</text>
<text x="224.7" y="66.6" transform="rotate(-90 224.7 66.6)">IO15</text>
<text x="226.7" y="66.6" transform="rotate(-90 226.7 66.6)">IO2</text>
<text x="56" y="106.8">+</text>
<text x="138" y="106.8">+</text>
<text x="56.4" y="110.5">-</text>
<text x="138" y="110.5">-</text>
<text x="89.8" y="120.5">IOUT</text>
<text x="89.8" y="122.4">1IN-</text>
<text x="89.8" y="124.4">1IN+</text>
<text x="98.6" y="120.5">4OUT</text>
<text x="99.6" y="124.4">4IN+</text>
<text x="100" y="122.4">4IN-</text>
<text x="89.8" y="126.3">Vcc</text>
<text x="89.8" y="128.2">2IN+</text>
<text x="89.8" y="130.2">2IN-</text>
<text x="99.4" y="126.3">GND</text>
<text x="99.6" y="128.2">3IN+</text>
<text x="100" y="130.2">3IN-</text>
<text x="248.1" y="126.3">VIN</text>
<text x="248.1" y="130.2">ADJ</text>
<text x="253.8" y="126.3">VOUT1</text>
<text x="253.8" y="130.2">VOUT2</text>
<text x="89.8" y="132.1">2OUT</text>
<text x="98.6" y="132.1">3OUT</text>
<text x="56.4" y="141.4">-</text>
<text x="138" y="141.4">-</text>
<text x="56" y="145.5">+</text>
<text x="138" y="145.5">+</text>
</g>
<g font-size="1.7">
<text x="57.4" y="30.5">1</text>
<text x="57.4" y="34.3">2</text>
<text x="132.8" y="30.5">1</text>
<text x="132.8" y="34.3">2</text>
<text x="202.3" y="34.3">1</text>
<text x="233" y="34.3">38</text>
<text x="202.3" y="36.3">2</text>
<text x="202.3" y="38.2">3</text>
<text x="202.3" y="40.1">4</text>
<text x="233" y="36.3">37</text>
<text x="233" y="38.2">36</text>
<text x="233" y="40.1">35</text>
<text x="249.4" y="41.2">RXD</text>
<text x="249.4" y="39.3">RTS</text>
<text x="84.5" y="44">1</text>
<text x="84.5" y="45.9">2</text>
<text x="84.5" y="47.8">3</text>
<text x="103.7" y="44">14</text>
<text x="103.7" y="45.9">13</text>
<text x="103.7" y="47.8">12</text>
<text x="202.3" y="42.1">5</text>
<text x="202.3" y="44">6</text>
<text x="202.3" y="45.9">7</text>
<text x="202.3" y="47.8">8</text>
<text x="233" y="42.1">34</text>
<text x="233" y="44">33</text>
<text x="233" y="45.9">32</text>
<text x="233" y="47.8">31</text>
<text x="249.4" y="43.1">TXD</text>
<text x="84.5" y="49.8">4</text>
<text x="84.5" y="51.7">5</text>
<text x="84.5" y="53.6">6</text>
<text x="103.7" y="49.8">11</text>
<text x="103.7" y="51.7">10</text>
<text x="103.7" y="53.6">9</text>
<text x="201.3" y="51.7">10</text>
<text x="201.3" y="53.6">11</text>
<text x="202.3" y="49.8">9</text>
<text x="233" y="49.8">30</text>
<text x="233" y="51.7">29</text>
<text x="233" y="53.6">28</text>
<text x="84.5" y="55.6">7</text>
<text x="103.7" y="55.6">8</text>
<text x="201.3" y="55.6">12</text>
<text x="201.3" y="57.5">13</text>
<text x="201.3" y="59.4">14</text>
<text x="233" y="55.6">27</text>
<text x="233" y="57.5">26</text>
<text x="233" y="59.4">25</text>
<text x="57.4" y="65.2">2</text>
<text x="132.8" y="65.2">2</text>
<text x="249.4" y="60.5">IO0</text>
<text x="57.4" y="69.1">1</text>
<text x="132.8" y="69.1">1</text>
<text x="208.1" y="70.9" transform="rotate(-90 208.1 70.9)">15</text>
<text x="210" y="70.9" transform="rotate(-90 210 70.9)">16</text>
<text x="211.9" y="70.9" transform="rotate(-90 211.9 70.9)">17</text>
<text x="213.9" y="70.9" transform="rotate(-90 213.9 70.9)">18</text>
<text x="215.8" y="70.9" transform="rotate(-90 215.8 70.9)">19</text>
<text x="217.7" y="70.9" transform="rotate(-90 217.7 70.9)">20</text>
<text x="219.7" y="70.9" transform="rotate(-90 219.7 70.9)">21</text>
<text x="221.6" y="70.9" transform="rotate(-90 221.6 70.9)">22</text>
<text x="223.5" y="70.9" transform="rotate(-90 223.5 70.9)">23</text>
<text x="225.5" y="70.9" transform="rotate(-90 225.5 70.9)">24</text>
<text x="252.9" y="70.9">Burning</text>
<text x="241.9" y="77.9">VCC</text>
<text x="264.1" y="76.8">1</text>
<text x="241.9" y="81.7">RXD0</text>
<text x="241.9" y="83.6">TXD0</text>
<text x="264.1" y="78.7">2</text>
<text x="264.1" y="80.7">3</text>
<text x="264.1" y="82.6">4</text>
<text x="241.9" y="85.6">GND</text>
<text x="241.9" y="87.5">RTX</text>
<text x="241.9" y="89.4">IO0</text>
<text x="264.1" y="84.5">5</text>
<text x="245.2" y="94.1">烧录程序的电路连接</text>
<text x="59.3" y="105.7">1</text>
<text x="134.7" y="105.7">1</text>
<text x="59.3" y="109.6">2</text>
<text x="134.7" y="109.6">2</text>
<text x="86.5" y="119.3">1</text>
<text x="105.6" y="119.3">14</text>
<text x="86.5" y="121.2">2</text>
<text x="86.5" y="123.1">3</text>
<text x="86.5" y="125">4</text>
<text x="105.6" y="121.2">13</text>
<text x="105.6" y="123.1">12</text>
<text x="105.6" y="125">11</text>
<text x="217.2" y="125.9">VCC</text>
<text x="244.8" y="125">3</text>
<text x="262" y="125">2</text>
<text x="86.5" y="127">5</text>
<text x="86.5" y="128.9">6</text>
<text x="86.5" y="130.8">7</text>
<text x="105.6" y="127">10</text>
<text x="105.6" y="128.9">9</text>
<text x="105.6" y="130.8">8</text>
<text x="244.8" y="128.9">1</text>
<text x="262" y="128.9">4</text>
<text x="59.3" y="140.5">2</text>
<text x="134.7" y="140.5">2</text>
<text x="59.3" y="144.4">1</text>
<text x="134.7" y="144.4">1</text>
<text x="196.9" y="157.8">C15可以换成无极性的普通电容,esp32天线部位露出电路板，其15mm内不要有走线。</text>
<text x="222" y="173.4">Title</text>
<text x="222" y="168.6">JLU</text>
<text x="260.6" y="173.6">Designer</text>
<text x="222" y="179.2">Size</text>
<text x="229.7" y="175.3">FPMemory</text>
<text x="229.7" y="179.2">Document Number</text>
<text x="268.3" y="175.8">Jinwei.Li</text>
<text x="285.7" y="179.2">Rev</text>
<text x="222" y="185">Date:</text>
<text x="223.9" y="181.1">B</text>
<text x="229.7" y="181.1">1001</text>
<text x="229.9" y="185">Monday, September 03, 2018</text>
<text x="260.6" y="185">Sheet</text>
<text x="270.2" y="185">1</text>
<text x="276" y="185">of</text>
<text x="281.8" y="185">1</text>
<text x="287.7" y="181.1">V1.0</text>
</g>
<g font-size="1.7" fill="#00f">
<text x="267" y="77.7">5V</text>
<text x="266.6" y="81.5">TXD</text>
<text x="266.6" y="83.4">RXD</text>
<text x="266.6" y="79.6">3V3</text>
<text x="266.6" y="85.2">GND</text>
<text x="264.7" y="137.1" transform="rotate(90 264.7 137.1)">+</text>
</g>
<g font-size="1.4">
<text x="30.9" y="1.4">5</text>
<text x="88.8" y="1.4">4</text>
<text x="146.7" y="1.4">3</text>
<text x="204.6" y="1.4">2</text>
<text x="262.6" y="1.4">1</text>
<text x=".5" y="26.1">D</text>
<text x="292" y="26.1">D</text>
<text x=".5" y="71.9">C</text>
<text x="292" y="71.9">C</text>
<text x=".5" y="117.8">B</text>
<text x="292" y="117.8">B</text>
<text x=".5" y="163.6">A</text>
<text x="292" y="163.6">A</text>
<text x="30.9" y="186.8">5</text>
<text x="88.8" y="186.8">4</text>
<text x="146.7" y="186.8">3</text>
<text x="204.6" y="186.8">2</text>
<text x="262.6" y="186.8">1</text>
</g>
</svg>
